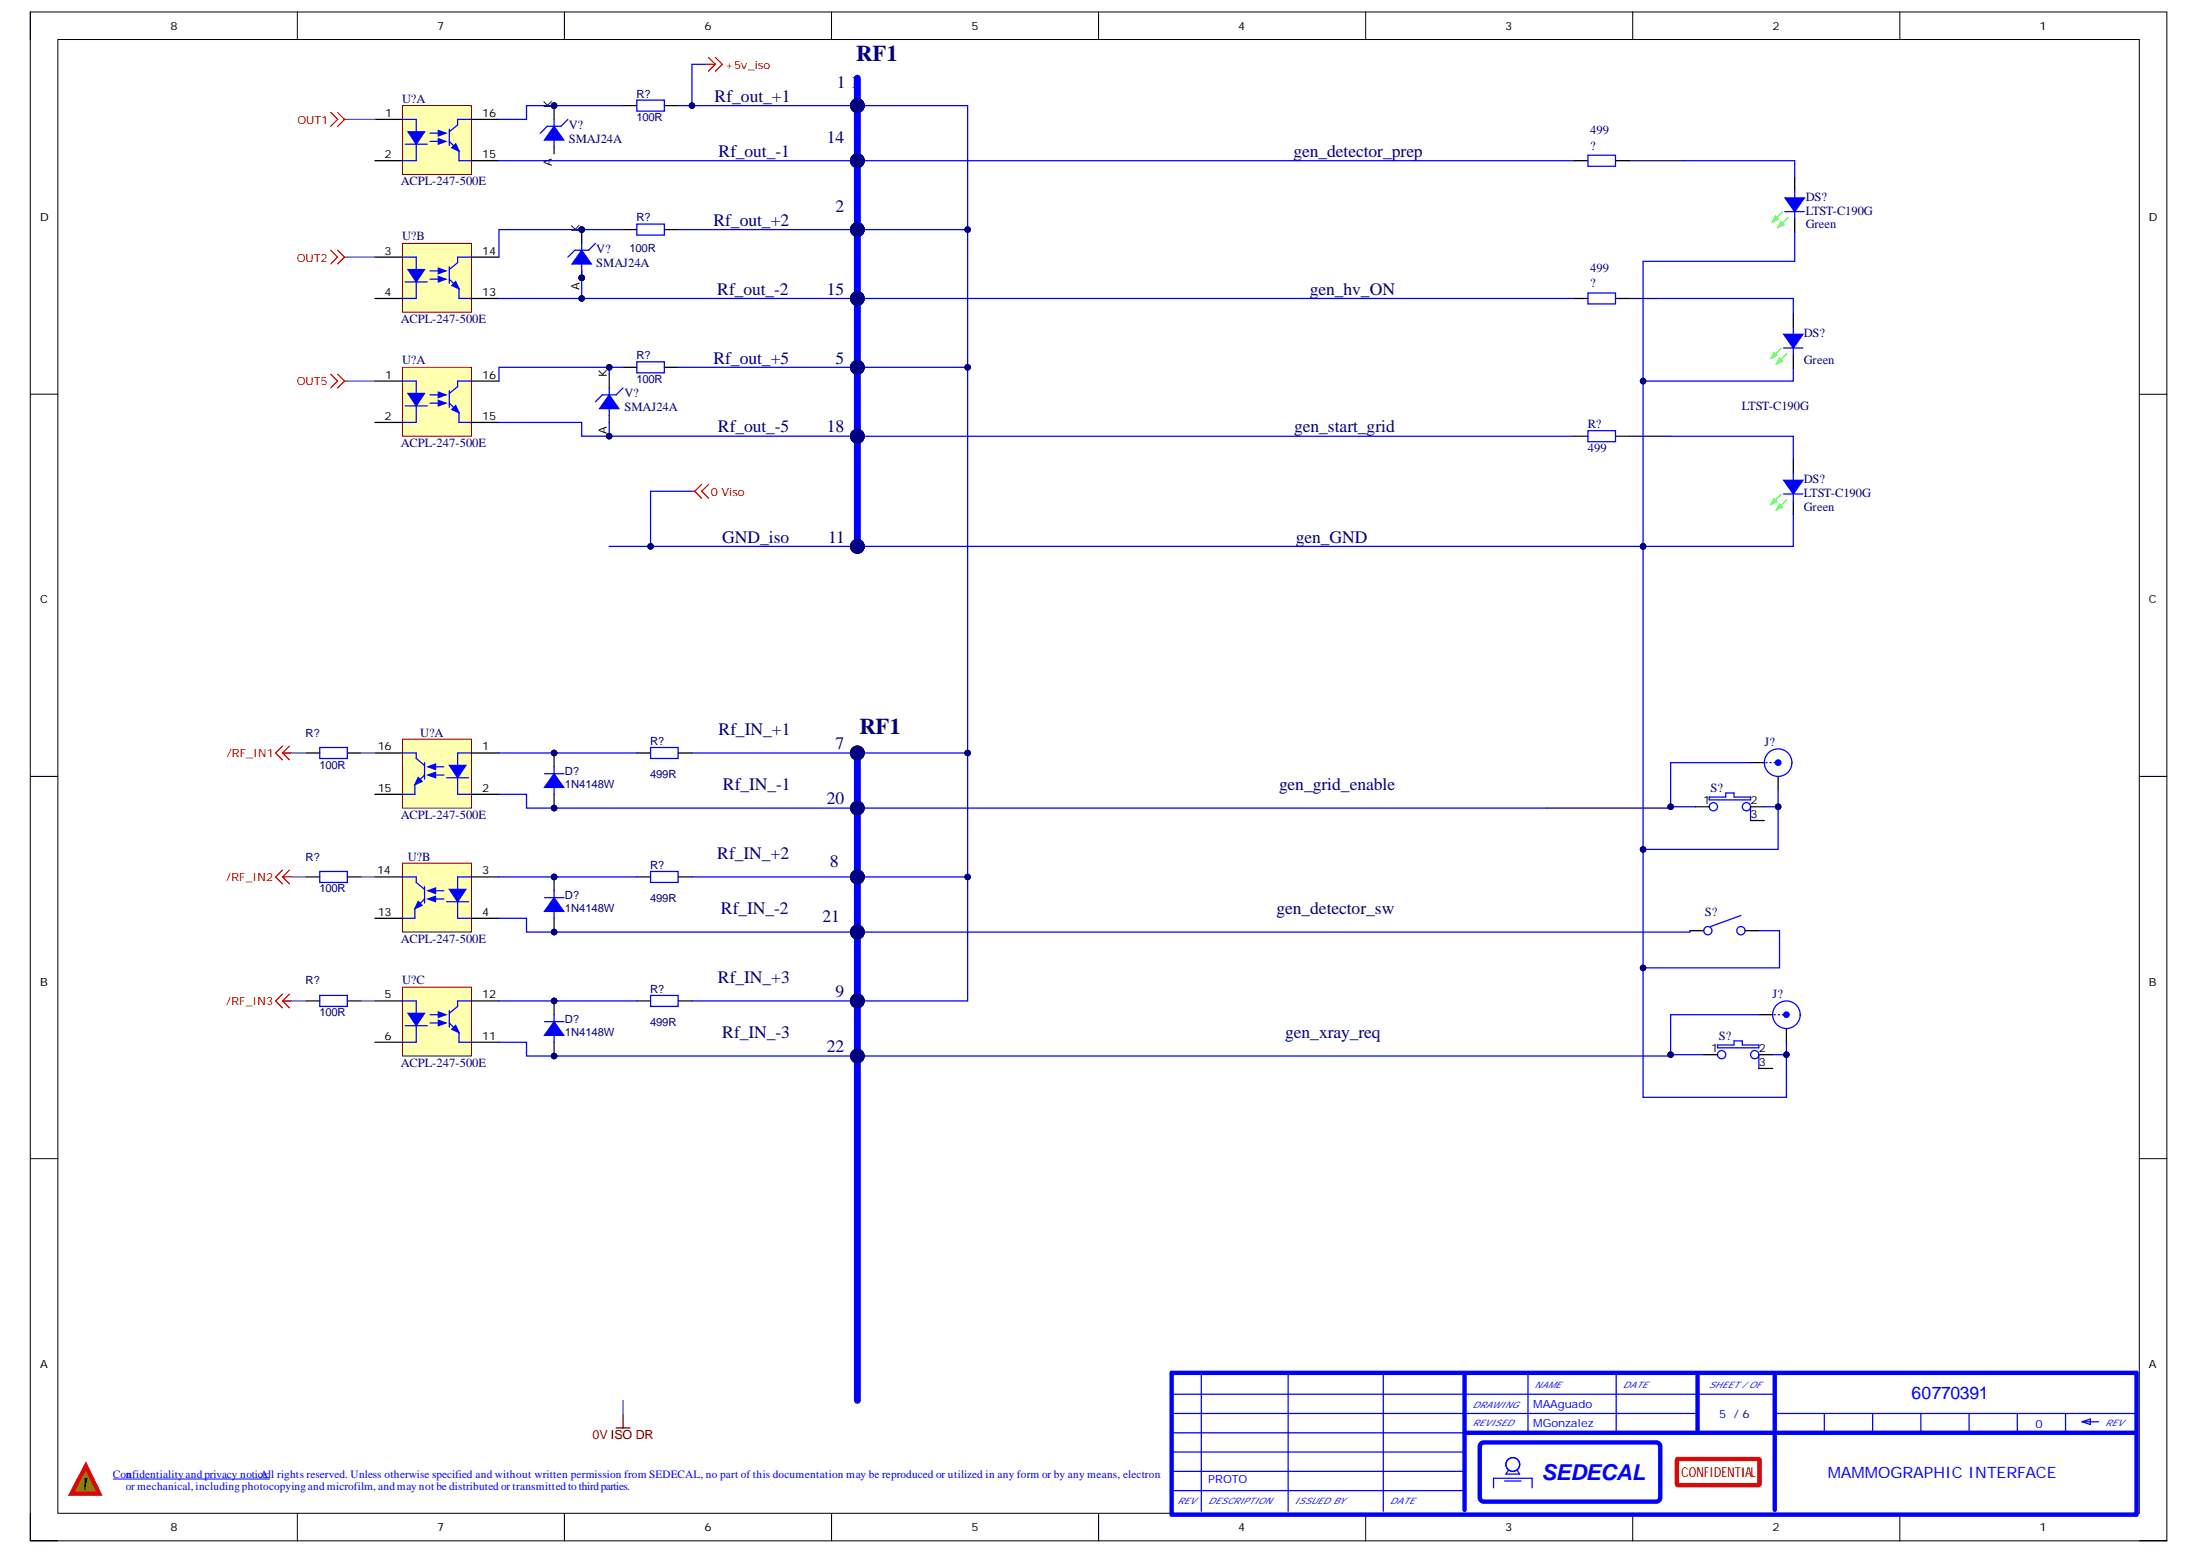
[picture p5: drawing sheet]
<svg xmlns="http://www.w3.org/2000/svg" width="297mm" height="210mm" viewBox="0 0 297 210" stroke-linecap="round" stroke-linejoin="round" font-family="sans-serif">
<path d="M4.1 1.6h288.5v206.4h-288.5z" fill="none" stroke="#000" stroke-width=".14"/>
<path d="M7.8 5.3h281v199h-281z" fill-rule="evenodd" fill="#fff"/>
<g fill="none" stroke="#000" stroke-width=".14">
<path d="M4.1 1.6v3.7M7.8 5.3h281v199h-281zM40.1 1.6v3.7M76.2 1.6v3.7M112.3 1.6v3.7M148.3 1.6v3.7M184.4 1.6v3.7M220.4 1.6v3.7M256.5 1.6v3.7M4.1 53.2h3.7M288.8 53.2h3.8M4.1 104.8h3.7"/>
<path d="M288.8 104.8h3.8M4.1 156.4h3.7M288.8 156.4h3.8M4.1 204.3v3.7h3.7M40.1 204.3v3.7M76.2 204.3v3.7M112.3 204.3v3.7M148.3 204.3v3.7M184.4 204.3v3.7M220.4 204.3v3.7M256.5 204.3v3.7M288.8 208h3.8"/>
</g>
<path d="M11.6 197.9l1.8 3.7h-3.8z" fill="#fe0"/>
<path d="M11.6 197.9l1.8 3.7h-3.8z" fill="none" stroke="#ee0e22" stroke-width=".59"/>
<path d="M74.8 19.8v1M11.5 199.6h.3l-.3 1.1zM11.5 201h.1" fill="none" stroke="#000" stroke-width=".17"/>
<path d="M11.5 199.6h.3l-.3 1.1z" fill="#000"/>
<path d="M15.3 199.6h21.1" fill="none" stroke="#00f" stroke-width=".14"/>
<path d="M158.2 185.3h130.3v19.1l-130.3 .1zM197.7 185.6v18.2M197.9 193.4h90.5M199.9 195l.2-.2 .3-.1h23.2l.3 .1 .2 .2 .1 .3v6.8l-.1 .3-.2 .2-.3 .1h-23.2l-.3-.1-.2-.2-.1-.3v-6.8zM229.2 185.6v7.6M239.6 185.6v18.2" fill="none" stroke="#00f" stroke-width=".59"/>
<g fill="none" stroke="#00f" stroke-width=".17">
<path d="M76.7 16.1l-1 .9h-1.8l-.9 1M158.3 188.2h81.3M158.3 190.8h70.9M158.3 193.4h39.4M158.3 196h39.4M158.3 198.6h39.4M162.2 185.4v18.6M173.9 185.4v18.6M186.8 185.4v18.6M203.1 199.9h2.3M203.7 198.4l-.4 .6h1.9l-.4-.6M206.3 185.4v8"/>
<path d="M218.2 185.4v8M239.6 190.8h49M246.3 190.8v2.6M252.8 190.8v2.6M259.3 190.8v2.6M265.9 190.8v2.6M272.4 190.8v2.6M278.9 190.8v2.6M281.1 191.9h2.3M281.1 191.9l1.1-.4v.8zM158.3 201.2h39.4M201.7 200.8v-1.3h5.2v1.3"/>
<circle cx="204.3" cy="197.7" r=".93"/>
</g>
<path d="M226.5 197l10.9-.1 .2 .2v3.2l-.2 .2h-10.8l-.2-.2z" fill="none" stroke="#f00" stroke-width=".59"/>
<path d="M44.7 15.2l.9 .9-.9 .9M45.6 15.2l.9 .9M46.5 16.1l-.9 .9M46.5 16.1h.4M44.7 33.8l.9 .9-.9 .9M45.6 33.8l.9 .9M46.5 34.7l-.9 .9M46.5 34.7h.4M44.7 50.5l.9 .9-.9 1M45.6 50.5l.9 .9M46.5 51.4l-.9 1M46.5 51.4h.4" fill="none" stroke="#f00" stroke-width=".17"/>
<path d="M74.8 17l1.3 1.9h-2.6z" fill="#00f"/>
<path d="M74.8 17l1.3 1.9h-2.6zM74.8 16.1v3.7" fill="none" stroke="#00f" stroke-width=".17"/>
<circle cx="78.5" cy="37.5" r=".37" fill="#000080"/>
<circle cx="78.5" cy="37.5" r=".37" fill="none" stroke="#000080" stroke-width=".14"/>
<path d="M78.5 36.6v.9" fill="none" stroke="#000" stroke-width=".17"/>
<circle cx="78.5" cy="37.5" r=".37" fill="#000080"/>
<circle cx="78.5" cy="37.5" r=".37" fill="none" stroke="#000080" stroke-width=".14"/>
<path d="M80.4 32.8l-.9 1h-1.9l-.9 .9" fill="none" stroke="#00f" stroke-width=".17"/>
<path d="M78.5 33.8l1.3 1.8h-2.6z" fill="#00f"/>
<path d="M86 13.5h3.7v1.5h-3.7zM78.5 33.8l1.3 1.8h-2.6zM78.5 32.8v3.8M86 30.2h3.7v1.5h-3.7zM214.4 21h3.7v1.4h-3.7zM86 48.8h3.7v1.5h-3.7zM214.4 58.1h3.7v1.5h-3.7zM73.5 104.4h2.6M87.8 100.9h3.8v1.5h-3.8zM87.8 117.6h3.8v1.5h-3.8z" fill="none" stroke="#00f" stroke-width=".17"/>
<g fill="none" stroke="#000" stroke-width=".17">
<path d="M84.1 14.3h1.9M89.7 14.3h1.9M84.1 31h1.9M89.7 31h1.9M212.5 21.7h1.9M218.1 21.7h1.9M84.1 49.6h1.9M89.7 49.6h1.9M212.5 58.9h1.9M218.1 58.9h1.9M86 101.6h1.8M86 118.4h1.8"/>
<path d="M91.6 101.6h1.8M91.6 118.4h1.8"/>
</g>
<path d="M38.2 101.6l.9 1M38.2 100.7l-1 .9 1 1M38.2 101.6h1.3M38.2 118.4l.9 .9M38.2 117.4l-1 1 1 .9M38.2 118.4h1.3M39.1 100.7l-.9 .9M39.1 117.4l-.9 1M38.2 135.1l.9 .9M38.2 134.2l-1 .9 1 .9M38.2 135.1h1.3M39.1 134.2l-.9 .9" fill="none" stroke="#f00" stroke-width=".17"/>
<path d="M74.8 104.4l1.3 1.9h-2.6z" fill="#00f"/>
<path d="M74.8 104.4l1.3 1.9h-2.6zM74.8 103.5v3.7M73.5 121.2h2.6" fill="none" stroke="#00f" stroke-width=".17"/>
<path d="M74.8 121.2l1.3 1.8h-2.6z" fill="#00f"/>
<path d="M214.4 39.6h3.7v1.4h-3.7zM43.2 100.9h3.7v1.5h-3.7zM43.2 117.6h3.7v1.5h-3.7zM43.2 134.4h3.7v1.5h-3.7zM74.8 121.2l1.3 1.8h-2.6zM74.8 120.2v3.8" fill="none" stroke="#00f" stroke-width=".17"/>
<path d="M212.5 40.3h1.9M218.1 40.3h1.9M41.3 101.6h1.9M41.3 118.4h1.9M46.9 101.6h1.9M46.9 118.4h1.9M41.3 135.1h1.9M46.9 135.1h1.9" fill="none" stroke="#000" stroke-width=".17"/>
<path d="M95.3 8.7h1.3M95.7 7.8l.9 .9M96.6 8.7l-.9 .9M96.6 7.8l.9 .9-.9 .9M93.4 66.3h.4M93.8 66.3l.9 .9M94.7 65.4l-.9 .9M95.7 65.4l-1 .9 1 .9" fill="none" stroke="#f00" stroke-width=".17"/>
<path d="M83.2 192.8h1.9M84.1 190.9v1.9" fill="none" stroke="#800000" stroke-width=".17"/>
<path d="M54.3 14.3h9.3v9.3h-9.3z" fill-rule="evenodd" fill="#ffffb0"/>
<path d="M54.3 14.3h9.3v9.3h-9.3z" fill="none" stroke="#800000" stroke-width=".14"/>
<path d="M50.6 16.1h3.7M63.6 16.1h3.8M50.6 21.7h3.7M63.6 21.7h3.8" fill="none" stroke="#000" stroke-width=".17"/>
<path d="M55.1 17.8h2.2l-1.1 1.7z" fill="#00f"/>
<path d="M54.3 16.1h1.9v1.7M54.7 19.5h3M55.1 17.8h2.2l-1.1 1.7zM56.2 19.3v2.4h-1.9M58.1 18h1.8" fill="none" stroke="#00f" stroke-width=".17"/>
<path d="M59.2 17.6l1 .4-1 .4z" fill="#00f"/>
<path d="M58.1 19.1h1.8M59.2 17.6l1 .4-1 .4z" fill="none" stroke="#00f" stroke-width=".17"/>
<path d="M59.2 18.7l1 .4-1 .4z" fill="#00f"/>
<path d="M59.2 18.7l1 .4-1 .4zM60.7 17.4v2.2M60.7 19.1l1.1 1.1M63.6 16.1h-1.8v.8l-1.1 .9" fill="none" stroke="#00f" stroke-width=".17"/>
<path d="M61 19.9l.5-.5 .5 1z" fill="#00f"/>
<path d="M61 19.9l.5-.5 .5 1zM62 20.4v1.3h1.6" fill="none" stroke="#00f" stroke-width=".17"/>
<path d="M54.3 32.8h9.3v9.3h-9.3z" fill-rule="evenodd" fill="#ffffb0"/>
<path d="M54.3 32.8h9.3v9.3h-9.3z" fill="none" stroke="#800000" stroke-width=".14"/>
<path d="M50.6 34.7h3.7M63.6 34.7h3.8M50.6 40.3h3.7M63.6 40.3h3.8" fill="none" stroke="#000" stroke-width=".17"/>
<path d="M55.1 36.4h2.2l-1.1 1.7z" fill="#00f"/>
<path d="M54.3 34.7h1.9v1.7M54.7 38.1h3M55.1 36.4h2.2l-1.1 1.7zM56.2 37.9v2.4h-1.9M58.1 36.6h1.8" fill="none" stroke="#00f" stroke-width=".17"/>
<path d="M59.2 36.2l1 .4-1 .3z" fill="#00f"/>
<path d="M58.1 37.7h1.8M59.2 36.2l1 .4-1 .3z" fill="none" stroke="#00f" stroke-width=".17"/>
<path d="M59.2 37.3l1 .4-1 .4z" fill="#00f"/>
<path d="M59.2 37.3l1 .4-1 .4zM60.7 36v2.2M60.7 37.7l1.1 1.1M63.6 34.7h-1.8v.8l-1.1 .9" fill="none" stroke="#00f" stroke-width=".17"/>
<path d="M61 38.5l.5-.5 .5 1z" fill="#00f"/>
<path d="M61 38.5l.5-.5 .5 1zM62 39v1.3h1.6" fill="none" stroke="#00f" stroke-width=".17"/>
<path d="M54.3 49.6h9.3v9.3h-9.3z" fill-rule="evenodd" fill="#ffffb0"/>
<path d="M54.3 49.6h9.3v9.3h-9.3z" fill="none" stroke="#800000" stroke-width=".14"/>
<path d="M50.6 51.4h3.7M50.6 57h3.7M63.6 51.4h3.8M63.6 57h3.8" fill="none" stroke="#000" stroke-width=".17"/>
<path d="M55.1 53.1h2.2l-1.1 1.7z" fill="#00f"/>
<path d="M54.3 51.4h1.9v1.7M54.7 54.8h3M55.1 53.1h2.2l-1.1 1.7zM56.2 54.6v2.4h-1.9M58.1 53.3h1.8" fill="none" stroke="#00f" stroke-width=".17"/>
<path d="M59.2 52.9l1 .4-1 .4z" fill="#00f"/>
<path d="M58.1 54.4h1.8M59.2 52.9l1 .4-1 .4z" fill="none" stroke="#00f" stroke-width=".17"/>
<path d="M59.2 54l1 .4-1 .4z" fill="#00f"/>
<path d="M59.2 54l1 .4-1 .4zM60.7 52.7v2.3M60.7 54.4l1.1 1.1M63.6 51.4h-1.8v.8l-1.1 .9" fill="none" stroke="#00f" stroke-width=".17"/>
<path d="M61 55.3l.5-.6 .5 1z" fill="#00f"/>
<path d="M61 55.3l.5-.6 .5 1zM62 55.7v1.3h1.6M84.1 52.4l-.9 .9h-1.9l-.9 .9" fill="none" stroke="#00f" stroke-width=".17"/>
<path d="M82.3 50.5v1.9M82.3 56.1v.9" fill="none" stroke="#000" stroke-width=".17"/>
<path d="M82.3 53.3l1.3 1.9h-2.6z" fill="#00f"/>
<path d="M82.3 53.3l1.3 1.9h-2.6zM82.3 52.4v3.7M73.5 137.9h2.6M87.8 134.4h3.8v1.5h-3.8z" fill="none" stroke="#00f" stroke-width=".17"/>
<path d="M86 135.1h1.8M91.6 135.1h1.8" fill="none" stroke="#000" stroke-width=".17"/>
<path d="M74.8 137.9l1.3 1.9h-2.6z" fill="#00f"/>
<path d="M74.8 137.9l1.3 1.9h-2.6zM74.8 137v3.7" fill="none" stroke="#00f" stroke-width=".17"/>
<path d="M54.3 116.5h9.3v9.3h-9.3z" fill-rule="evenodd" fill="#ffffb0"/>
<path d="M54.3 116.5h9.3v9.3h-9.3z" fill="none" stroke="#800000" stroke-width=".14"/>
<path d="M50.6 118.4h3.7M63.6 118.4h3.8M50.6 124h3.7M63.6 124h3.8" fill="none" stroke="#000" stroke-width=".17"/>
<path d="M60.7 120h2.2l-1.1 1.7z" fill="#00f"/>
<path d="M63.6 118.4h-1.8v1.6M58.1 120.2h1.8M60.3 121.7h3M60.7 120h2.2l-1.1 1.7zM61.8 121.5v2.5h1.8" fill="none" stroke="#00f" stroke-width=".17"/>
<path d="M57.8 120.2l1-.3v.7z" fill="#00f"/>
<path d="M57.8 120.2l1-.3v.7zM58.1 121.4h1.8" fill="none" stroke="#00f" stroke-width=".17"/>
<path d="M57.8 121.4l1-.4v.7z" fill="#00f"/>
<path d="M54.3 118.4h1.9v.7l1.1 .9M57.3 119.7v2.2M57.3 121.4l-1.1 1.1M57.8 121.4l1-.4v.7z" fill="none" stroke="#00f" stroke-width=".17"/>
<path d="M56.5 121.7l.5 .5-1 .5z" fill="#00f"/>
<path d="M56 122.7v1.3h-1.7M56.5 121.7l.5 .5-1 .5z" fill="none" stroke="#00f" stroke-width=".17"/>
<path d="M54.3 99.8h9.3v9.3h-9.3z" fill-rule="evenodd" fill="#ffffb0"/>
<path d="M54.3 99.8h9.3v9.3h-9.3z" fill="none" stroke="#800000" stroke-width=".14"/>
<path d="M50.6 101.6h3.7M50.6 107.2h3.7M63.6 101.6h3.8M63.6 107.2h3.8" fill="none" stroke="#000" stroke-width=".17"/>
<path d="M60.7 103.3h2.2l-1.1 1.7z" fill="#00f"/>
<path d="M58.1 103.5h1.8M60.3 105h3M60.7 103.3h2.2l-1.1 1.7zM61.8 104.8v2.4h1.8M63.6 101.6h-1.8v1.7" fill="none" stroke="#00f" stroke-width=".17"/>
<path d="M57.8 103.5l1-.4v.8z" fill="#00f"/>
<path d="M57.8 103.5l1-.4v.8zM58.1 104.6h1.8" fill="none" stroke="#00f" stroke-width=".17"/>
<path d="M57.8 104.6l1-.4v.8z" fill="#00f"/>
<path d="M54.3 101.6h1.9v.8l1.1 .9M57.3 102.9v2.3M57.3 104.6l-1.1 1.1M57.8 104.6l1-.4v.8z" fill="none" stroke="#00f" stroke-width=".17"/>
<path d="M56.5 104.9l.5 .6-1 .4z" fill="#00f"/>
<path d="M56 105.9v1.3h-1.7M56.5 104.9l.5 .6-1 .4z" fill="none" stroke="#00f" stroke-width=".17"/>
<path d="M54.3 133.2h9.3v9.3h-9.3z" fill-rule="evenodd" fill="#ffffb0"/>
<path d="M54.3 133.2h9.3v9.3h-9.3z" fill="none" stroke="#800000" stroke-width=".14"/>
<path d="M50.6 135.1h3.7M63.6 135.1h3.8M50.6 140.7h3.7M63.6 140.7h3.8" fill="none" stroke="#000" stroke-width=".17"/>
<path d="M55.1 136.8h2.2l-1.1 1.7z" fill="#00f"/>
<path d="M54.3 135.1h1.9v1.7M54.7 138.5h3M55.1 136.8h2.2l-1.1 1.7zM56.2 138.3v2.4h-1.9M58.1 137h1.8" fill="none" stroke="#00f" stroke-width=".17"/>
<path d="M59.2 136.6l1 .4-1 .3z" fill="#00f"/>
<path d="M58.1 138.1h1.8M59.2 136.6l1 .4-1 .3z" fill="none" stroke="#00f" stroke-width=".17"/>
<path d="M59.2 137.7l1 .4-1 .4z" fill="#00f"/>
<path d="M59.2 137.7l1 .4-1 .4zM60.7 136.4v2.2M60.7 138.1l1.1 1.1M63.6 135.1h-1.8v.8l-1.1 .9" fill="none" stroke="#00f" stroke-width=".17"/>
<path d="M61 138.9l.5-.5 .5 1z" fill="#00f"/>
<path d="M61 138.9l.5-.5 .5 1zM62 139.4v1.3h1.6" fill="none" stroke="#00f" stroke-width=".17"/>
<path d="M242.3 23.9v1.9M242.3 29.5v1.9" fill="none" stroke="#000" stroke-width=".17"/>
<path d="M240.6 28.6l-1.3 1.3M241.4 29.4l-1.3 1.3" fill="none" stroke="#0f0" stroke-width=".17"/>
<path d="M240.5 29.9l.3 .4-.7 .4z" fill="#0f0"/>
<path d="M240.5 29.9l.3 .4-.7 .4z" fill="none" stroke="#0f0" stroke-width=".17"/>
<path d="M239.7 29.2l.4 .4-.8 .3z" fill="#0f0"/>
<path d="M239.7 29.2l.4 .4-.8 .3z" fill="none" stroke="#0f0" stroke-width=".17"/>
<path d="M241 26.7h2.6l-1.3 1.9z" fill="#00f"/>
<path d="M241 28.6h2.6M241 26.7h2.6l-1.3 1.9zM242.3 25.8v3.7" fill="none" stroke="#00f" stroke-width=".17"/>
<path d="M242.1 42.3v1.9M242.1 47.9v1.9" fill="none" stroke="#000" stroke-width=".17"/>
<path d="M240.5 47l-1.4 1.3M241.2 47.8l-1.3 1.3" fill="none" stroke="#0f0" stroke-width=".17"/>
<path d="M240.3 48.3l.3 .4-.7 .4z" fill="#0f0"/>
<path d="M240.3 48.3l.3 .4-.7 .4z" fill="none" stroke="#0f0" stroke-width=".17"/>
<path d="M239.5 47.6l.4 .4-.8 .3z" fill="#0f0"/>
<path d="M239.5 47.6l.4 .4-.8 .3z" fill="none" stroke="#0f0" stroke-width=".17"/>
<path d="M240.8 45.1h2.6l-1.3 1.9z" fill="#00f"/>
<path d="M240.8 47h2.6M240.8 45.1h2.6l-1.3 1.9zM242.1 44.2v3.7" fill="none" stroke="#00f" stroke-width=".17"/>
<path d="M242.1 62v1.9M242.1 67.6v1.9" fill="none" stroke="#000" stroke-width=".17"/>
<path d="M240.5 66.8l-1.4 1.3M241.2 67.5l-1.3 1.3" fill="none" stroke="#0f0" stroke-width=".17"/>
<path d="M240.3 68.1l.3 .3-.7 .4z" fill="#0f0"/>
<path d="M240.3 68.1l.3 .3-.7 .4z" fill="none" stroke="#0f0" stroke-width=".17"/>
<path d="M239.5 67.3l.4 .4-.8 .4z" fill="#0f0"/>
<path d="M239.5 67.3l.4 .4-.8 .4z" fill="none" stroke="#0f0" stroke-width=".17"/>
<path d="M240.8 64.8h2.6l-1.3 1.9z" fill="#00f"/>
<g fill="none" stroke="#00f" stroke-width=".17">
<path d="M240.8 66.7h2.6M240.8 64.8h2.6l-1.3 1.9zM242.1 63.9v3.7M230.8 107.6h2.2v-.6h1.1v.6h2.3v.4h-5.6zM236.4 108.9v1.9M235.1 123.6l-4.1 1.5M231.9 141.1h2.2v-.6h1.1v.6h2.3v.3h-5.6zM237.5 142.4v1.8"/>
<circle cx="231.3" cy="108.9" r=".56"/>
<circle cx="235.8" cy="108.9" r=".56"/>
<circle cx="230.6" cy="125.6" r=".56"/>
<circle cx="235.1" cy="125.6" r=".56"/>
<circle cx="232.5" cy="142.4" r=".56"/>
<circle cx="236.9" cy="142.4" r=".56"/>
</g>
<path d="M228.9 108.9h1.9M236.4 108.9h1.8M236.4 110.8h1.8M236.4 102.9h1.8M240.1 104.8v1.9M228.2 125.6h1.8M235.6 125.6h1.9M230 142.4h1.9M237.5 142.4h1.8M237.5 144.2h1.8" fill="none" stroke="#000" stroke-width=".17"/>
<circle cx="240.1" cy="102.9" r=".37" fill="#00f"/>
<g fill="none" stroke="#00f" stroke-width=".17">
<path d="M238.4 102.9h.2M239 102.9h.1M239.5 102.9h.2"/>
<circle cx="240.1" cy="102.9" r="1.86"/>
<circle cx="240.1" cy="102.9" r=".37"/>
</g>
<path d="M237.5 137h1.8M241.2 138.8v1.9" fill="none" stroke="#000" stroke-width=".17"/>
<circle cx="241.2" cy="137" r=".37" fill="#00f"/>
<g fill="none" stroke="#00f" stroke-width=".17">
<path d="M91.6 14.3h24.2M239.5 137h.2M240.1 137h.2M240.6 137h.2"/>
<circle cx="241.2" cy="137" r=".37"/>
<circle cx="241.2" cy="137" r="1.86"/>
</g>
<path d="M46.9 16.1h3.7M46.9 34.7h3.7M39.5 118.4h1.8M39.5 101.6h1.8M48.8 118.4h1.8M48.8 101.6h1.8M39.5 135.1h1.8M48.8 135.1h1.8" fill="none" stroke="#009cca" stroke-width=".17"/>
<path d="M220 21.7h7.4M220 58.9h5.6" fill="none" stroke="#000080" stroke-width=".17"/>
<circle cx="93.4" cy="14.3" r=".37" fill="#000080"/>
<circle cx="93.4" cy="14.3" r=".37" fill="none" stroke="#000080" stroke-width=".14"/>
<circle cx="115.8" cy="14.3" r=".93" fill="#000080"/>
<circle cx="115.8" cy="14.3" r=".93" fill="none" stroke="#000080" stroke-width=".14"/>
<path d="M115.8 21.7h96.7" fill="none" stroke="#00f" stroke-width=".17"/>
<circle cx="115.8" cy="21.7" r=".93" fill="#000080"/>
<circle cx="115.8" cy="21.7" r=".93" fill="none" stroke="#000080" stroke-width=".14"/>
<path d="M95.3 8.7h-1.9v5.6" fill="none" stroke="#00f" stroke-width=".17"/>
<circle cx="93.4" cy="14.3" r=".37" fill="#000080"/>
<circle cx="93.4" cy="14.3" r=".37" fill="none" stroke="#000080" stroke-width=".14"/>
<path d="M115.8 40.3h96.7" fill="none" stroke="#00f" stroke-width=".17"/>
<circle cx="115.8" cy="40.3" r=".93" fill="#000080"/>
<circle cx="115.8" cy="40.3" r=".93" fill="none" stroke="#000080" stroke-width=".14"/>
<path d="M67.4 40.3h48.4" fill="none" stroke="#00f" stroke-width=".17"/>
<circle cx="115.8" cy="40.3" r=".93" fill="#000080"/>
<circle cx="115.8" cy="40.3" r=".93" fill="none" stroke="#000080" stroke-width=".14"/>
<circle cx="78.5" cy="40.3" r=".37" fill="#000080"/>
<circle cx="78.5" cy="40.3" r=".37" fill="none" stroke="#000080" stroke-width=".14"/>
<path d="M91.6 49.6h24.2" fill="none" stroke="#00f" stroke-width=".17"/>
<circle cx="115.8" cy="49.6" r=".93" fill="#000080"/>
<circle cx="115.8" cy="49.6" r=".93" fill="none" stroke="#000080" stroke-width=".14"/>
<path d="M82.3 73.8h33.5" fill="none" stroke="#00f" stroke-width=".17"/>
<circle cx="115.8" cy="73.8" r=".93" fill="#000080"/>
<circle cx="115.8" cy="73.8" r=".93" fill="none" stroke="#000080" stroke-width=".14"/>
<circle cx="87.8" cy="73.8" r=".37" fill="#000080"/>
<circle cx="87.8" cy="73.8" r=".37" fill="none" stroke="#000080" stroke-width=".14"/>
<path d="M84.1 189v1.9" fill="none" stroke="#009cca" stroke-width=".17"/>
<path d="M91.6 31h24.2" fill="none" stroke="#00f" stroke-width=".17"/>
<circle cx="115.8" cy="31" r=".93" fill="#000080"/>
<circle cx="115.8" cy="31" r=".93" fill="none" stroke="#000080" stroke-width=".14"/>
<path d="M93.4 101.6h22.4" fill="none" stroke="#00f" stroke-width=".17"/>
<circle cx="115.8" cy="101.6" r=".93" fill="#000080"/>
<circle cx="115.8" cy="101.6" r=".93" fill="none" stroke="#000080" stroke-width=".14"/>
<path d="M84.1 14.3h-13v1.8h-3.7M78.5 36.6v3.7M84.1 31h-16.7v3.7" fill="none" stroke="#00f" stroke-width=".17"/>
<circle cx="78.5" cy="37.5" r=".37" fill="#000080"/>
<circle cx="78.5" cy="37.5" r=".37" fill="none" stroke="#000080" stroke-width=".14"/>
<circle cx="78.5" cy="40.3" r=".37" fill="#000080"/>
<circle cx="78.5" cy="40.3" r=".37" fill="none" stroke="#000080" stroke-width=".14"/>
<path d="M67.4 57h11.1v1.9h37.3" fill="none" stroke="#00f" stroke-width=".17"/>
<circle cx="82.3" cy="58.9" r=".37" fill="#000080"/>
<circle cx="82.3" cy="58.9" r=".37" fill="none" stroke="#000080" stroke-width=".14"/>
<circle cx="115.8" cy="58.9" r=".93" fill="#000080"/>
<circle cx="115.8" cy="58.9" r=".93" fill="none" stroke="#000080" stroke-width=".14"/>
<path d="M84.1 49.6h-16.7v1.8" fill="none" stroke="#00f" stroke-width=".17"/>
<circle cx="82.3" cy="49.6" r=".37" fill="#000080"/>
<circle cx="82.3" cy="49.6" r=".37" fill="none" stroke="#000080" stroke-width=".14"/>
<path d="M220 40.3h3.7" fill="none" stroke="#000080" stroke-width=".17"/>
<path d="M115.8 14.3h14.8v35.3h-14.8" fill="none" stroke="#00f" stroke-width=".17"/>
<circle cx="115.8" cy="14.3" r=".93" fill="#000080"/>
<circle cx="115.8" cy="14.3" r=".93" fill="none" stroke="#000080" stroke-width=".14"/>
<circle cx="130.6" cy="31" r=".37" fill="#000080"/>
<circle cx="130.6" cy="31" r=".37" fill="none" stroke="#000080" stroke-width=".14"/>
<circle cx="130.6" cy="49.6" r=".37" fill="#000080"/>
<circle cx="130.6" cy="49.6" r=".37" fill="none" stroke="#000080" stroke-width=".14"/>
<circle cx="115.8" cy="49.6" r=".93" fill="#000080"/>
<circle cx="115.8" cy="49.6" r=".93" fill="none" stroke="#000080" stroke-width=".14"/>
<path d="M115.8 31h14.8" fill="none" stroke="#00f" stroke-width=".17"/>
<circle cx="130.6" cy="31" r=".37" fill="#000080"/>
<circle cx="130.6" cy="31" r=".37" fill="none" stroke="#000080" stroke-width=".14"/>
<circle cx="115.8" cy="31" r=".93" fill="#000080"/>
<circle cx="115.8" cy="31" r=".93" fill="none" stroke="#000080" stroke-width=".14"/>
<path d="M82.3 49.6v.9" fill="none" stroke="#00f" stroke-width=".17"/>
<circle cx="82.3" cy="49.6" r=".37" fill="#000080"/>
<circle cx="82.3" cy="49.6" r=".37" fill="none" stroke="#000080" stroke-width=".14"/>
<path d="M82.3 57v1.9" fill="none" stroke="#00f" stroke-width=".17"/>
<circle cx="82.3" cy="58.9" r=".37" fill="#000080"/>
<circle cx="82.3" cy="58.9" r=".37" fill="none" stroke="#000080" stroke-width=".14"/>
<path d="M115.8 58.9h96.7" fill="none" stroke="#00f" stroke-width=".17"/>
<circle cx="115.8" cy="58.9" r=".93" fill="#000080"/>
<circle cx="115.8" cy="58.9" r=".93" fill="none" stroke="#000080" stroke-width=".14"/>
<path d="M93.4 66.3h-5.6v7.5" fill="none" stroke="#00f" stroke-width=".17"/>
<circle cx="87.8" cy="73.8" r=".37" fill="#000080"/>
<circle cx="87.8" cy="73.8" r=".37" fill="none" stroke="#000080" stroke-width=".14"/>
<path d="M46.9 51.4h3.7" fill="none" stroke="#009cca" stroke-width=".17"/>
<path d="M130.6 49.6v52h-14.8" fill="none" stroke="#00f" stroke-width=".17"/>
<circle cx="130.6" cy="49.6" r=".37" fill="#000080"/>
<circle cx="130.6" cy="49.6" r=".37" fill="none" stroke="#000080" stroke-width=".14"/>
<circle cx="130.6" cy="101.6" r=".37" fill="#000080"/>
<circle cx="130.6" cy="101.6" r=".37" fill="none" stroke="#000080" stroke-width=".14"/>
<circle cx="115.8" cy="101.6" r=".93" fill="#000080"/>
<circle cx="115.8" cy="101.6" r=".93" fill="none" stroke="#000080" stroke-width=".14"/>
<path d="M67.4 21.7h48.4" fill="none" stroke="#00f" stroke-width=".17"/>
<circle cx="115.8" cy="21.7" r=".93" fill="#000080"/>
<circle cx="115.8" cy="21.7" r=".93" fill="none" stroke="#000080" stroke-width=".14"/>
<path d="M67.4 101.6h18.6M67.4 118.4h18.6M93.4 118.4h22.4" fill="none" stroke="#00f" stroke-width=".17"/>
<circle cx="115.8" cy="118.4" r=".93" fill="#000080"/>
<circle cx="115.8" cy="118.4" r=".93" fill="none" stroke="#000080" stroke-width=".14"/>
<path d="M67.4 124h3.7v1.8h44.7" fill="none" stroke="#00f" stroke-width=".17"/>
<circle cx="115.8" cy="125.8" r=".93" fill="#000080"/>
<circle cx="115.8" cy="125.8" r=".93" fill="none" stroke="#000080" stroke-width=".14"/>
<path d="M67.4 135.1h18.6M93.4 135.1h22.4" fill="none" stroke="#00f" stroke-width=".17"/>
<circle cx="115.8" cy="135.1" r=".93" fill="#000080"/>
<circle cx="115.8" cy="135.1" r=".93" fill="none" stroke="#000080" stroke-width=".14"/>
<path d="M115.8 10.5v63.3" fill="none" stroke="#00f" stroke-width=".93"/>
<circle cx="115.8" cy="14.3" r=".93" fill="#000080"/>
<circle cx="115.8" cy="14.3" r=".93" fill="none" stroke="#000080" stroke-width=".14"/>
<circle cx="115.8" cy="21.7" r=".93" fill="#000080"/>
<circle cx="115.8" cy="21.7" r=".93" fill="none" stroke="#000080" stroke-width=".14"/>
<circle cx="115.8" cy="31" r=".93" fill="#000080"/>
<circle cx="115.8" cy="31" r=".93" fill="none" stroke="#000080" stroke-width=".14"/>
<circle cx="115.8" cy="40.3" r=".93" fill="#000080"/>
<circle cx="115.8" cy="40.3" r=".93" fill="none" stroke="#000080" stroke-width=".14"/>
<circle cx="115.8" cy="49.6" r=".93" fill="#000080"/>
<circle cx="115.8" cy="49.6" r=".93" fill="none" stroke="#000080" stroke-width=".14"/>
<circle cx="115.8" cy="58.9" r=".93" fill="#000080"/>
<circle cx="115.8" cy="58.9" r=".93" fill="none" stroke="#000080" stroke-width=".14"/>
<circle cx="115.8" cy="73.8" r=".93" fill="#000080"/>
<circle cx="115.8" cy="73.8" r=".93" fill="none" stroke="#000080" stroke-width=".14"/>
<path d="M67.4 107.2h3.7v1.9h137.7" fill="none" stroke="#00f" stroke-width=".17"/>
<circle cx="115.8" cy="109.1" r=".93" fill="#000080"/>
<circle cx="115.8" cy="109.1" r=".93" fill="none" stroke="#000080" stroke-width=".14"/>
<path d="M208.8 109.1h16.8" fill="none" stroke="#000080" stroke-width=".17"/>
<path d="M130.6 101.6v16.8h-14.8" fill="none" stroke="#00f" stroke-width=".17"/>
<circle cx="130.6" cy="101.6" r=".37" fill="#000080"/>
<circle cx="130.6" cy="101.6" r=".37" fill="none" stroke="#000080" stroke-width=".14"/>
<circle cx="130.6" cy="118.4" r=".37" fill="#000080"/>
<circle cx="130.6" cy="118.4" r=".37" fill="none" stroke="#000080" stroke-width=".14"/>
<circle cx="115.8" cy="118.4" r=".93" fill="#000080"/>
<circle cx="115.8" cy="118.4" r=".93" fill="none" stroke="#000080" stroke-width=".14"/>
<path d="M130.6 118.4v16.7h-14.8" fill="none" stroke="#00f" stroke-width=".17"/>
<circle cx="130.6" cy="118.4" r=".37" fill="#000080"/>
<circle cx="130.6" cy="118.4" r=".37" fill="none" stroke="#000080" stroke-width=".14"/>
<circle cx="115.8" cy="135.1" r=".93" fill="#000080"/>
<circle cx="115.8" cy="135.1" r=".93" fill="none" stroke="#000080" stroke-width=".14"/>
<path d="M221.8 73.8v40.9" fill="none" stroke="#00f" stroke-width=".17"/>
<circle cx="221.8" cy="73.8" r=".37" fill="#000080"/>
<circle cx="221.8" cy="73.8" r=".37" fill="none" stroke="#000080" stroke-width=".14"/>
<circle cx="221.8" cy="114.7" r=".37" fill="#000080"/>
<circle cx="221.8" cy="114.7" r=".37" fill="none" stroke="#000080" stroke-width=".14"/>
<path d="M115.8 101.6v87.4" fill="none" stroke="#00f" stroke-width=".93"/>
<circle cx="115.8" cy="142.5" r=".93" fill="#000080"/>
<circle cx="115.8" cy="142.5" r=".93" fill="none" stroke="#000080" stroke-width=".14"/>
<circle cx="115.8" cy="135.1" r=".93" fill="#000080"/>
<circle cx="115.8" cy="135.1" r=".93" fill="none" stroke="#000080" stroke-width=".14"/>
<circle cx="115.8" cy="125.8" r=".93" fill="#000080"/>
<circle cx="115.8" cy="125.8" r=".93" fill="none" stroke="#000080" stroke-width=".14"/>
<circle cx="115.8" cy="118.4" r=".93" fill="#000080"/>
<circle cx="115.8" cy="118.4" r=".93" fill="none" stroke="#000080" stroke-width=".14"/>
<circle cx="115.8" cy="109.1" r=".93" fill="#000080"/>
<circle cx="115.8" cy="109.1" r=".93" fill="none" stroke="#000080" stroke-width=".14"/>
<circle cx="115.8" cy="101.6" r=".93" fill="#000080"/>
<circle cx="115.8" cy="101.6" r=".93" fill="none" stroke="#000080" stroke-width=".14"/>
<path d="M227.4 21.7h14.9v2.2M223.7 40.3h18.4v2M225.6 58.9h16.5v3.1M242.1 49.8v1.6h-20.3" fill="none" stroke="#00f" stroke-width=".17"/>
<circle cx="221.8" cy="51.4" r=".37" fill="#000080"/>
<circle cx="221.8" cy="51.4" r=".37" fill="none" stroke="#000080" stroke-width=".14"/>
<path d="M242.1 69.5v4.3h-20.3" fill="none" stroke="#00f" stroke-width=".17"/>
<circle cx="221.8" cy="73.8" r=".37" fill="#000080"/>
<circle cx="221.8" cy="73.8" r=".37" fill="none" stroke="#000080" stroke-width=".14"/>
<path d="M242.3 31.4v3.9h-20.5v38.5h-106" fill="none" stroke="#00f" stroke-width=".17"/>
<circle cx="221.8" cy="51.4" r=".37" fill="#000080"/>
<circle cx="221.8" cy="51.4" r=".37" fill="none" stroke="#000080" stroke-width=".14"/>
<circle cx="221.8" cy="73.8" r=".37" fill="#000080"/>
<circle cx="221.8" cy="73.8" r=".37" fill="none" stroke="#000080" stroke-width=".14"/>
<circle cx="115.8" cy="73.8" r=".93" fill="#000080"/>
<circle cx="115.8" cy="73.8" r=".93" fill="none" stroke="#000080" stroke-width=".14"/>
<path d="M236.4 102.9h-10.8v6" fill="none" stroke="#00f" stroke-width=".17"/>
<circle cx="225.6" cy="108.9" r=".37" fill="#000080"/>
<circle cx="225.6" cy="108.9" r=".37" fill="none" stroke="#000080" stroke-width=".14"/>
<path d="M228.9 108.9h-3.3v.2" fill="none" stroke="#00f" stroke-width=".17"/>
<circle cx="225.6" cy="108.9" r=".37" fill="#000080"/>
<circle cx="225.6" cy="108.9" r=".37" fill="none" stroke="#000080" stroke-width=".14"/>
<path d="M228.2 125.6v.2h-112.4" fill="none" stroke="#00f" stroke-width=".17"/>
<circle cx="115.8" cy="125.8" r=".93" fill="#000080"/>
<circle cx="115.8" cy="125.8" r=".93" fill="none" stroke="#000080" stroke-width=".14"/>
<path d="M237.5 125.6h2.8v5h-18.5" fill="none" stroke="#00f" stroke-width=".17"/>
<circle cx="221.8" cy="130.7" r=".37" fill="#000080"/>
<circle cx="221.8" cy="130.7" r=".37" fill="none" stroke="#000080" stroke-width=".14"/>
<path d="M241.2 140.7v1.7h-1.9" fill="none" stroke="#00f" stroke-width=".17"/>
<circle cx="241.2" cy="142.4" r=".37" fill="#000080"/>
<circle cx="241.2" cy="142.4" r=".37" fill="none" stroke="#000080" stroke-width=".14"/>
<path d="M67.4 140.7h3.7v1.8h154.5v-.1h4.4" fill="none" stroke="#00f" stroke-width=".17"/>
<circle cx="225.6" cy="142.4" r=".37" fill="#000080"/>
<circle cx="225.6" cy="142.4" r=".37" fill="none" stroke="#000080" stroke-width=".14"/>
<circle cx="115.8" cy="142.5" r=".93" fill="#000080"/>
<circle cx="115.8" cy="142.5" r=".93" fill="none" stroke="#000080" stroke-width=".14"/>
<path d="M237.5 137h-11.9v5.4" fill="none" stroke="#00f" stroke-width=".17"/>
<circle cx="225.6" cy="142.4" r=".37" fill="#000080"/>
<circle cx="225.6" cy="142.4" r=".37" fill="none" stroke="#000080" stroke-width=".14"/>
<path d="M238.2 108.9h1.9v5.8h-18.3v33.4h19.4v-5.7" fill="none" stroke="#00f" stroke-width=".17"/>
<circle cx="240.1" cy="108.9" r=".37" fill="#000080"/>
<circle cx="240.1" cy="108.9" r=".37" fill="none" stroke="#000080" stroke-width=".14"/>
<circle cx="221.8" cy="114.7" r=".37" fill="#000080"/>
<circle cx="221.8" cy="114.7" r=".37" fill="none" stroke="#000080" stroke-width=".14"/>
<circle cx="221.8" cy="130.7" r=".37" fill="#000080"/>
<circle cx="221.8" cy="130.7" r=".37" fill="none" stroke="#000080" stroke-width=".14"/>
<circle cx="241.2" cy="142.4" r=".37" fill="#000080"/>
<circle cx="241.2" cy="142.4" r=".37" fill="none" stroke="#000080" stroke-width=".14"/>
<path d="M240.1 106.7v2.2" fill="none" stroke="#00f" stroke-width=".17"/>
<circle cx="240.1" cy="108.9" r=".37" fill="#000080"/>
<circle cx="240.1" cy="108.9" r=".37" fill="none" stroke="#000080" stroke-width=".14"/>
<g font-size="3" fill="#000080">
<text x="115.6" y="8.2">RF1</text>
<text x="116" y="99.1">RF1</text>
</g>
<text font-size="3" fill="#00f" x="208.1" y="199.7">SEDECAL</text>
<g font-size="2.8" fill="#000080">
<text x="74.4" y="15.7">PIV?0K</text>
<text x="74.4" y="103.2">PID?02</text>
<text x="74.4" y="136.7">PID?02</text>
</g>
<g font-size="2.5" fill="#000080">
<text x="78" y="32.4">PIV?0K</text>
<text x="74.4" y="108.6">PID?01</text>
<text x="74.4" y="119.9">PID?02</text>
<text x="74.4" y="125.5">PID?01</text>
<text x="74.4" y="142.1">PID?01</text>
</g>
<g font-size="2.4" fill="#000080">
<text x="113" y="11.9">1</text>
<text x="114.8" y="11.9">1</text>
<text x="96.5" y="13.8">Rf_out_+1</text>
<text x="97" y="21.2">Rf_out_-1</text>
<text x="111.6" y="19.3">14</text>
<text x="174.6" y="21.2">gen_detector_prep</text>
<text x="112.8" y="28.6">2</text>
<text x="96.3" y="30.5">Rf_out_+2</text>
<text x="96.8" y="39.8">Rf_out_-2</text>
<text x="111.6" y="39.8">15</text>
<text x="176.8" y="39.8">gen_hv_ON</text>
<text x="96.3" y="49.1">Rf_out_+5</text>
<text x="112.8" y="49.1">5</text>
<text x="96.9" y="58.4">Rf_out_-5</text>
<text x="111.6" y="58.4">18</text>
<text x="174.7" y="58.4">gen_start_grid</text>
<text x="97.5" y="73.2">GND_iso</text>
<text x="111.8" y="73.2">11</text>
<text x="175" y="73.2">gen_GND</text>
<text x="97" y="99.3">Rf_IN_+1</text>
<text x="112.8" y="101.1">7</text>
<text x="97.6" y="106.7">Rf_IN_-1</text>
<text x="172.7" y="106.7">gen_grid_enable</text>
<text x="111.6" y="108.6">20</text>
<text x="96.8" y="116">Rf_IN_+2</text>
<text x="112.1" y="117.1">8</text>
<text x="97.3" y="123.4">Rf_IN_-2</text>
<text x="111" y="124.5">21</text>
<text x="172.3" y="123.4">gen_detector_sw</text>
<text x="96.9" y="132.7">Rf_IN_+3</text>
<text x="112.8" y="134.6">9</text>
<text x="97.5" y="140.2">Rf_IN_-3</text>
<text x="111.6" y="142">22</text>
<text x="173.5" y="140.2">gen_xray_req</text>
</g>
<text font-size="2.4" fill="#00f" x="258.1" y="188.9">60770391</text>
<text font-size="2.1" fill="#00f" x="246.8" y="199.5">MAMMOGRAPHIC INTERFACE</text>
<text font-size="1.9" fill="#f00" x="227" y="199.4">CONFIDENTIAL</text>
<g font-size="1.7" fill="#000080">
<text x="54.3" y="13.8">U?A</text>
<text x="76.8" y="17.4">V?</text>
<text x="76.8" y="19.3">SMAJ24A</text>
<text x="214.7" y="18.2">499</text>
<text x="214.7" y="20.2">?</text>
<text x="54.1" y="25">ACPL-247-500E</text>
<text x="243.8" y="27.1">DS?</text>
<text x="243.8" y="29">LTST-C190G</text>
<text x="54.3" y="32.4">U?B</text>
<text x="80.5" y="36">SMAJ24A</text>
<text x="80.5" y="34.1">V?</text>
<text x="243.8" y="30.8">Green</text>
<text x="214.7" y="36.7">499</text>
<text x="214.7" y="38.8">?</text>
<text x="54.1" y="43.6">ACPL-247-500E</text>
<text x="243.6" y="45.4">DS?</text>
<text x="54.3" y="49.2">U?A</text>
<text x="84.3" y="53.6">V?</text>
<text x="243.6" y="49.2">Green</text>
<text x="84.3" y="55.5">SMAJ24A</text>
<text x="214.4" y="57.8">R?</text>
<text x="235.2" y="55.3">LTST-C190G</text>
<text x="54.1" y="60.3">ACPL-247-500E</text>
<text x="214.4" y="61.1">499</text>
<text x="243.6" y="65.2">DS?</text>
<text x="243.6" y="68.9">Green</text>
<text x="243.6" y="67.1">LTST-C190G</text>
<text x="56.7" y="99.4">U?A</text>
<text x="238.2" y="100.7">J?</text>
<text x="231" y="106.9">S?</text>
<text x="54.1" y="110.6">ACPL-247-500E</text>
<text x="55.1" y="116.2">U?B</text>
<text x="230.2" y="123.6">S?</text>
<text x="54.1" y="127.3">ACPL-247-500E</text>
<text x="54.3" y="132.9">U?C</text>
<text x="239.3" y="134.7">J?</text>
<text x="232.1" y="140.3">S?</text>
<text x="54.1" y="144">ACPL-247-500E</text>
</g>
<text font-size="1.7" fill="#800000" x="80" y="194.2">0V ISO DR</text>
<g font-size="1.5">
<text x="23" y="4">8</text>
<text x="59" y="4">7</text>
<text x="95.1" y="4">6</text>
<text x="131.2" y="4">5</text>
<text x="167.2" y="4">4</text>
<text x="203.2" y="4">3</text>
<text x="239.3" y="4">2</text>
<text x="275.4" y="4">1</text>
<text x="52" y="15.8">1</text>
<text x="65.1" y="15.8">16</text>
<text x="74.5" y="14.6" transform="rotate(-90 74.5 14.6)">K</text>
<text x="51.9" y="21.4">2</text>
<text x="65.1" y="21.4">15</text>
<text x="74.5" y="22.4" transform="rotate(-90 74.5 22.4)">A</text>
<text x="5.4" y="29.8">D</text>
<text x="290.2" y="29.8">D</text>
<text x="51.9" y="34.4">3</text>
<text x="65.1" y="34.4">14</text>
<text x="78.2" y="31.3" transform="rotate(-90 78.2 31.3)">K</text>
<text x="51.9" y="40">4</text>
<text x="65.1" y="40">13</text>
<text x="78.2" y="39.1" transform="rotate(-90 78.2 39.1)">A</text>
<text x="52" y="51.1">1</text>
<text x="65.1" y="51.1">16</text>
<text x="81.9" y="50.9" transform="rotate(-90 81.9 50.9)">K</text>
<text x="51.9" y="56.7">2</text>
<text x="65.1" y="56.7">15</text>
<text x="81.9" y="58.6" transform="rotate(-90 81.9 58.6)">A</text>
<text x="5.4" y="81.4">C</text>
<text x="290.2" y="81.4">C</text>
<text x="51" y="101.3">16</text>
<text x="65.1" y="101.3">1</text>
<text x="51" y="106.9">15</text>
<text x="65.1" y="106.9">2</text>
<text x="229.9" y="108.6">1</text>
<text x="236.4" y="108.6">2</text>
<text x="236.4" y="110.4">3</text>
<text x="50.9" y="118">14</text>
<text x="65.1" y="118">3</text>
<text x="51" y="123.6">13</text>
<text x="65.1" y="123.6">4</text>
<text x="5.4" y="133.1">B</text>
<text x="51.9" y="134.7">5</text>
<text x="65.1" y="134.7">12</text>
<text x="290.2" y="133.1">B</text>
<text x="51.9" y="140.3">6</text>
<text x="65.1" y="140.3">11</text>
<text x="231" y="142">1</text>
<text x="237.5" y="142">2</text>
<text x="237.5" y="143.9">3</text>
<text x="5.4" y="184.7">A</text>
<text x="290.2" y="184.7">A</text>
<text x="23" y="206.7">8</text>
<text x="59" y="206.7">7</text>
<text x="95.1" y="206.7">6</text>
<text x="131.2" y="206.7">5</text>
<text x="167.2" y="206.7">4</text>
<text x="203.2" y="206.7">3</text>
<text x="239.3" y="206.7">2</text>
<text x="275.4" y="206.7">1</text>
</g>
<g font-size="1.5" fill="#f00">
<text x="97.8" y="9.3">+5v_iso</text>
<text x="40.2" y="16.7">OUT1</text>
<text x="40.1" y="35.3">OUT2</text>
<text x="40.1" y="52">OUT5</text>
<text x="96" y="66.9">0 Viso</text>
<text x="30.6" y="102.2">/RF_IN1</text>
<text x="30.5" y="118.9">/RF_IN2</text>
<text x="30.5" y="135.7">/RF_IN3</text>
</g>
<g font-size="1.5" fill="#000080">
<text x="85.9" y="16.3">100R</text>
<text x="85.9" y="13.2">R?</text>
<text x="85.9" y="29.9">R?</text>
<text x="85" y="34">100R</text>
<text x="85.9" y="51.7">100R</text>
<text x="85.9" y="48.5">R?</text>
<text x="41.3" y="99.4">R?</text>
<text x="87.8" y="100.5">R?</text>
<text x="43.1" y="103.7">100R</text>
<text x="76.3" y="106.4">1N4148W</text>
<text x="76.3" y="104.7">D?</text>
<text x="87.8" y="105">499R</text>
<text x="41.3" y="116.2">R?</text>
<text x="87.8" y="117.3">R?</text>
<text x="43.1" y="120.5">100R</text>
<text x="76.3" y="123.1">1N4148W</text>
<text x="76.3" y="121.4">D?</text>
<text x="87.8" y="121.7">499R</text>
<text x="41.3" y="132.9">R?</text>
<text x="43.1" y="137.2">100R</text>
<text x="87.8" y="134">R?</text>
<text x="76.3" y="139.8">1N4148W</text>
<text x="76.3" y="138.1">D?</text>
<text x="87.8" y="138.5">499R</text>
</g>
<g font-size="1.5" fill="#00f">
<text x="207" y="190.1">MAAguado</text>
<text x="232.1" y="191.4">5 / 6</text>
<text x="207" y="192.6">MGonzalez</text>
<text x="274.8" y="192.7">0</text>
<text x="15.2" y="199.5">Confidentialityandprivacy noticAll rights reserved. Unless otherwise specified and without written permission from SEDECAL, no part of this documentation may be reproduced or utilized in any form or by any means, electronic</text>
<text x="17" y="199.5">n</text>
<text x="17" y="201.1">or mechanical, includingphotocopyingandmicrofilm, andmay not be distributed or transmitted to thirdparties.</text>
<text x="35.4" y="199.5">e:</text>
<text x="163.1" y="200.1">PROTO</text>
</g>
<g font-size="1.2" fill="#00f">
<text x="198.8" y="190">DRAWING</text>
<text x="207.2" y="187.4">NAME</text>
<text x="219.1" y="187.4">DATE</text>
<text x="230.7" y="187.4">SHEET / OF</text>
<text x="198.8" y="192.4">REVISED</text>
<text x="284.2" y="192.4">REV</text>
<text x="159" y="203">REV</text>
<text x="163.1" y="203">DESCRIPTION</text>
<text x="174.8" y="203">ISSUED BY</text>
<text x="187.7" y="203">DATE</text>
</g>
</svg>
